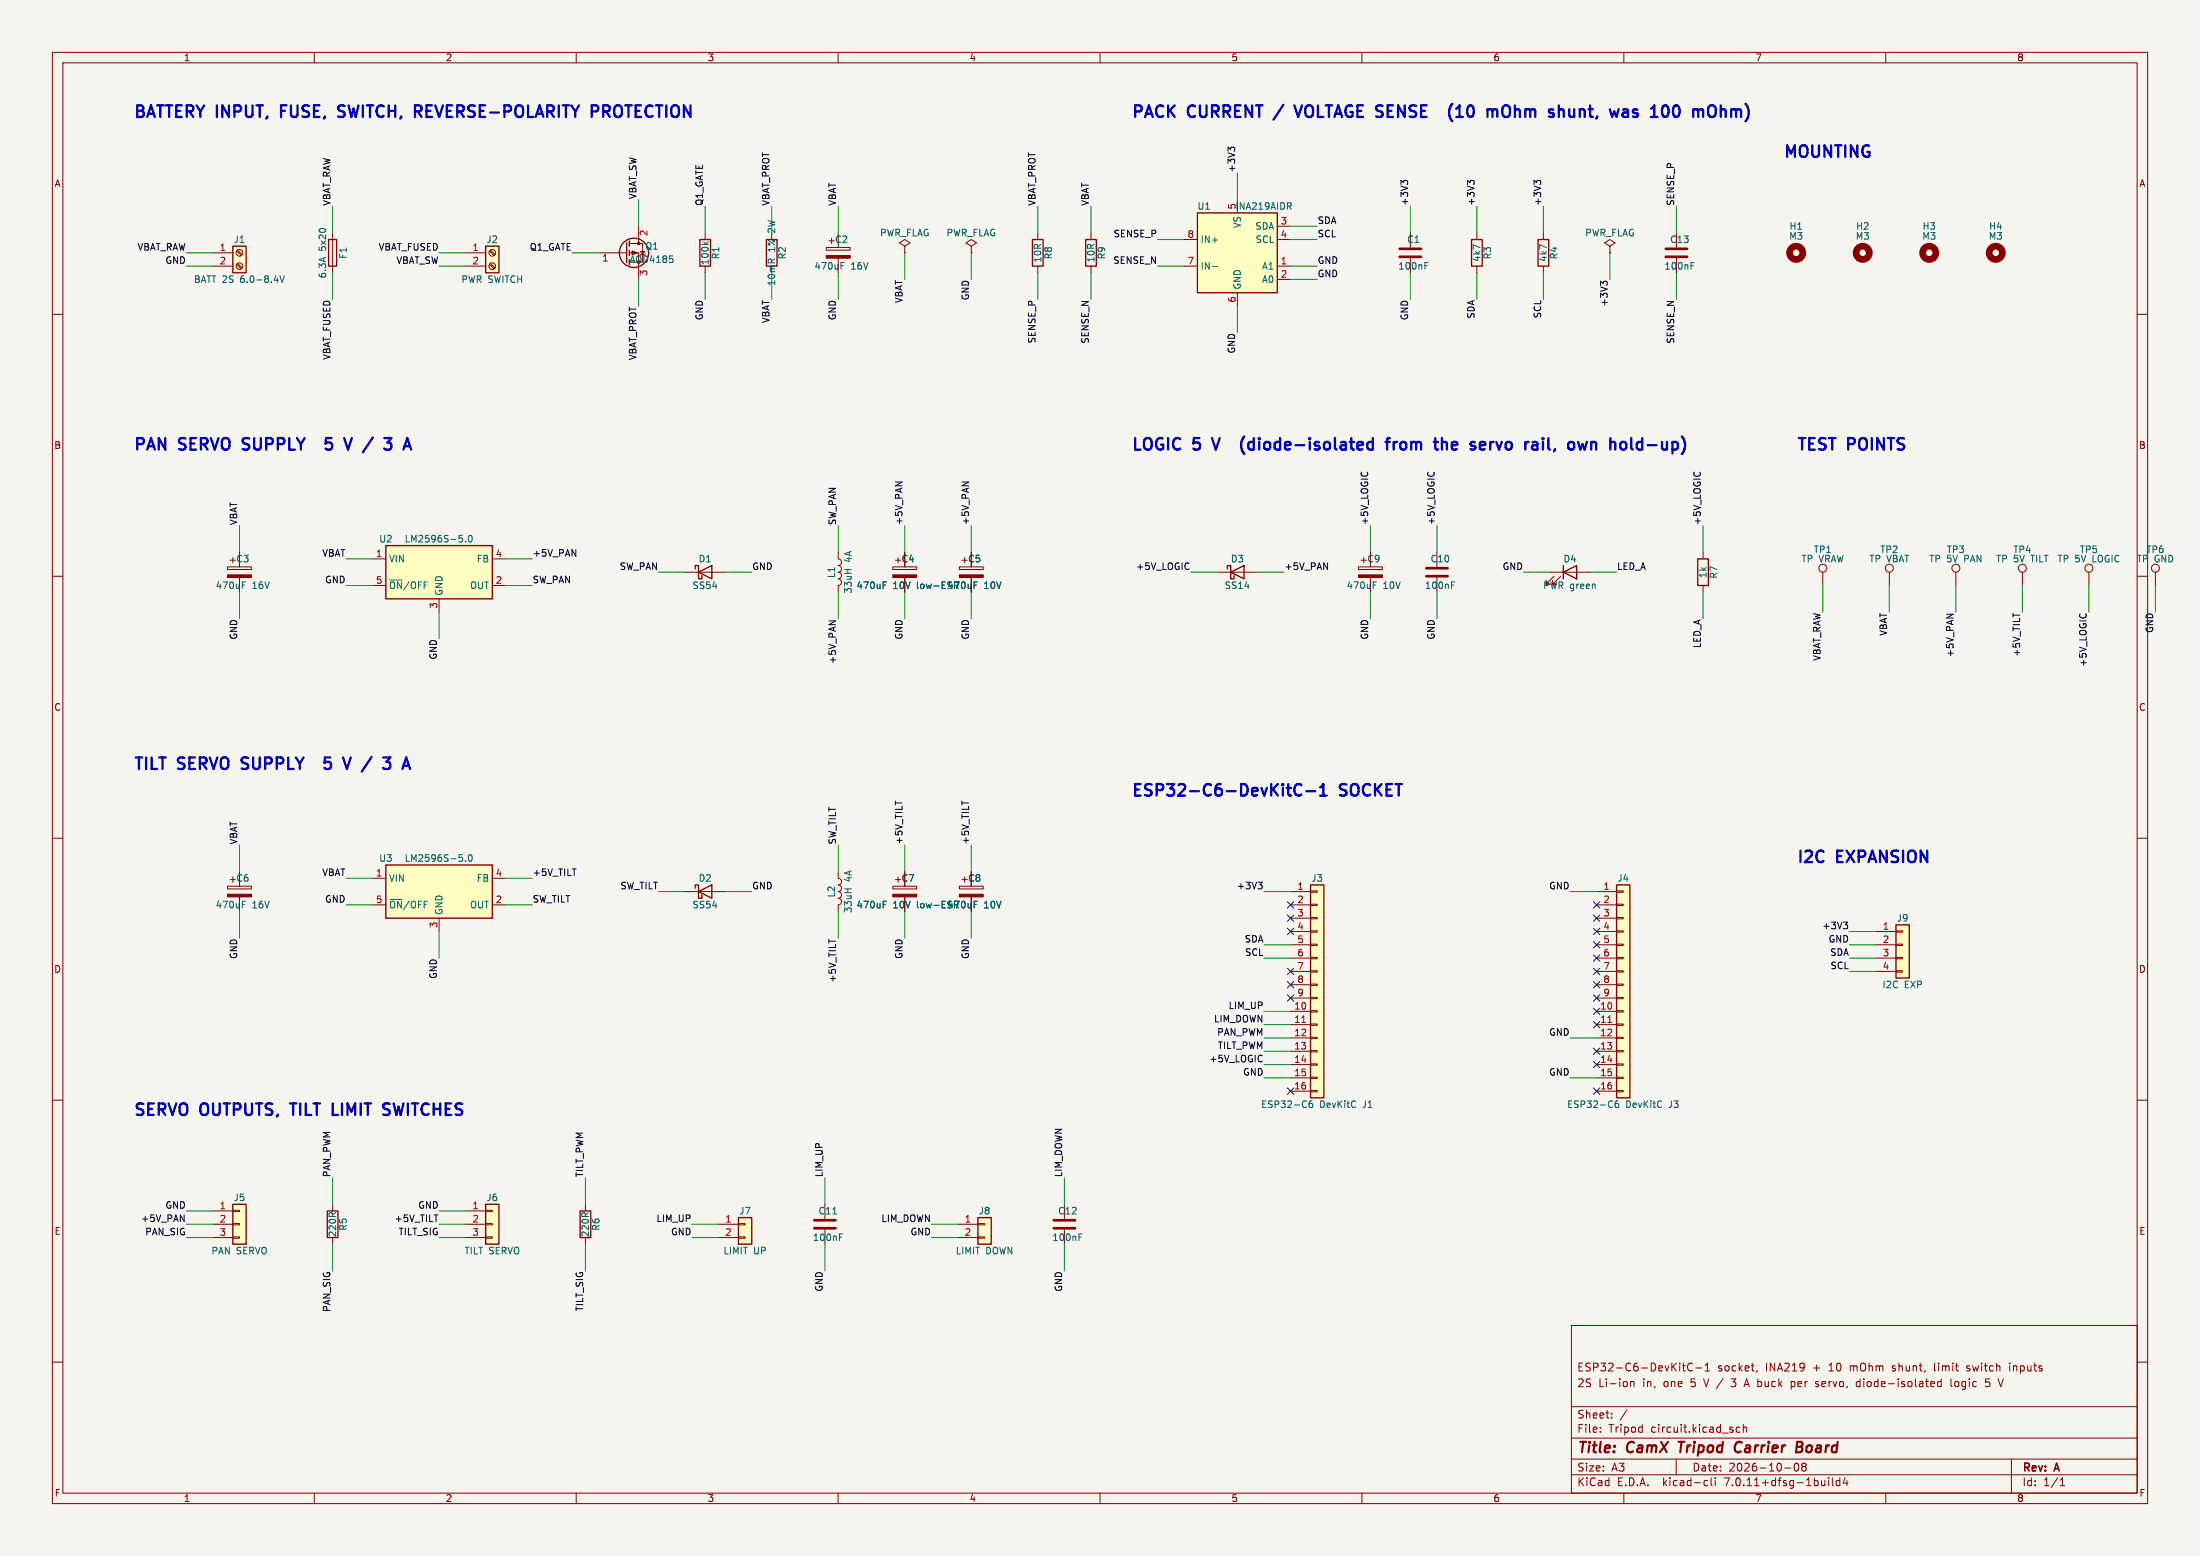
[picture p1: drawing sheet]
<svg xmlns="http://www.w3.org/2000/svg" width="420mm" height="297mm" viewBox="0 0 420 297" stroke-linecap="round" stroke-linejoin="round" font-family="sans-serif">
<path d="M0 0h420v297h-420z" fill="#f5f4ef" stroke="#f5f4ef" stroke-width=".19"/>
<g fill="none" stroke="#840000" stroke-width=".19">
<path d="M10 10h400v277h-400zM12 12h396v273h-396zM60 10v2M110 10v2M160 10v2M210 10v2M260 10v2M310 10v2M360 10v2M236.2 38.1v2.5M10 60h2M40.6 48.3h3.8"/>
<path d="M40.6 50.8h3.8M45.2 50.5l.9 .8M45.2 47.9l.9 .9M45.4 50.3l.8 .8M45.4 47.8l.8 .8M63.5 44.5v7.6M88.9 48.3h3.8M88.9 50.8h3.8M93.4 50.5l.9 .8M93.4 47.9l.9 .9M93.6 50.3l.9 .8M93.6 47.8l.9 .8"/>
<path d="M114.3 48.3h5.3M120.1 48.3h1.8v5M120.1 46.5h2.6v3.5h-2.6M121.9 43.2v3.3M122.3 48h.8l-.4 .6zM134.6 44.5v1.2M134.6 50.8v1.3M147.3 44.5v1.2M157.7 47.2h4.6v.6h-4.6zM158.2 46h1.1M158.7 45.5v1M160 44.5v2.7"/>
<path d="M160 49.3v2.8M172.7 47l1-.6-1-.7-1 .7 1 .6v1.3M172.7 48.3h.1M185.4 47l1-.6-1-.7-1 .7 1 .6v1.3M185.4 48.3h.1M198.1 44.5v1.2M198.1 50.8v1.3M208.3 44.5v1.2M208.3 50.8v1.3M226.1 50.8h2.5M226.1 45.7h2.5M236.2 55.9v2.5"/>
<path d="M243.8 50.8h2.6M243.8 53.3h2.6M243.8 43.2h2.6M243.8 45.7h2.6M269.2 44.5v2.7M269.2 49.3v2.8M281.9 44.5v1.2M281.9 50.8v1.3M294.6 44.5v1.2M294.6 50.8v1.3M307.3 47l1.1-.6-1.1-.7-1 .7 1 .6v1.3M307.3 48.3h.1"/>
<path d="M320 44.5v2.7M320 49.3v2.8M408 60h2M10 110h2M43.4 108.2h4.6v.5h-4.6zM43.9 106.9h1.1M44.4 106.4v1M45.7 105.4v2.8M45.7 110.2v2.8M71.1 106.7h2.6M71.1 111.8h2.6M83.8 114.3v2.5"/>
<path d="M94 106.7h2.5M94 111.8h2.5M130.8 109.2h7.6M160 105.4v1.3a.64 .64 0 0 1 .7 .6 .64 .64 0 0 1-.7 .7 .64 .64 0 0 1 .7 .6 .64 .64 0 0 1-.7 .6 .64 .64 0 0 1 .7 .7 .64 .64 0 0 1-.7 .6 .64 .64 0 0 1 .7 .6 .64 .64 0 0 1-.7 .7v1.2M170.4 108.2h4.6v.5h-4.6zM170.9 106.9h1.1M171.4 106.4v1M172.7 105.4v2.8M172.7 110.2v2.8M183.1 108.2h4.6v.5h-4.6zM183.6 106.9h1.1M184.1 106.4v1"/>
<path d="M185.4 105.4v2.8M185.4 110.2v2.8M232.4 109.2h7.6M259.3 108.2h4.6v.5h-4.6zM259.8 106.9h1.1M260.3 106.4v1M261.6 105.4v2.8M261.6 110.2v2.8M274.3 105.4v2.8M274.3 110.2v2.8M295.9 109.2h7.6M296.7 110l-1.6 1.5h.8h-.8v-.8"/>
<path d="M297.9 110l-1.5 1.5h.8h-.8v-.8M325.1 105.4v1.3M325.1 111.8v1.2M348 109.2v2.6M360.7 109.2v2.6M373.4 109.2v2.6M386.1 109.2v2.6M398.8 109.2v2.6M408 110h2M411.5 109.2v2.6M10 160h2M408 160h2"/>
<path d="M43.4 169.2h4.6v.5h-4.6zM43.9 167.9h1.1M44.4 167.4v1M45.7 166.4v2.8M45.7 171.2v2.8M71.1 167.6h2.6M71.1 172.7h2.6M83.8 175.3v2.5M94 167.6h2.5M94 172.7h2.5M130.8 170.2h7.6M160 166.4v1.2a.64 .64 0 0 1 .7 .7 .64 .64 0 0 1-.7 .6 .64 .64 0 0 1 .7 .6 .64 .64 0 0 1-.7 .7 .64 .64 0 0 1 .7 .6 .64 .64 0 0 1-.7 .7 .64 .64 0 0 1 .7 .6 .64 .64 0 0 1-.7 .6v1.3"/>
<path d="M170.4 169.2h4.6v.5h-4.6zM170.9 167.9h1.1M171.4 167.4v1M172.7 166.4v2.8M172.7 171.2v2.8M183.1 169.2h4.6v.5h-4.6zM183.6 167.9h1.1M184.1 167.4v1M185.4 166.4v2.8M185.4 171.2v2.8M246.4 172.7h3.8M246.4 177.8h3.8"/>
<path d="M246.4 170.2h3.8M246.4 175.3h3.8M250.2 177.7h1.3v.2h-1.3zM250.2 175.1h1.3v.3h-1.3zM250.2 172.6h1.3v.2h-1.3zM250.2 170.1h1.3v.2h-1.3zM304.8 172.7h3.8M304.8 177.8h3.8M304.8 170.2h3.8M304.8 175.3h3.8M308.6 177.7h1.3v.2h-1.3zM308.6 175.1h1.3v.3h-1.3z"/>
<path d="M308.6 172.6h1.3v.2h-1.3zM308.6 170.1h1.3v.2h-1.3zM358.1 177.8h3.8M361.9 177.7h1.3v.2h-1.3zM246.4 180.3h3.8M246.4 182.9h3.8M246.4 185.4h3.8M246.4 193h3.8M246.4 195.6h3.8M246.4 198.1h3.8M246.4 188h3.8M246.4 190.5h3.8"/>
<path d="M250.2 198h1.3v.2h-1.3zM250.2 195.5h1.3v.2h-1.3zM250.2 192.9h1.3v.3h-1.3zM250.2 190.4h1.3v.2h-1.3zM250.2 187.8h1.3v.3h-1.3zM250.2 185.3h1.3v.2h-1.3zM250.2 182.8h1.3v.2h-1.3zM250.2 180.2h1.3v.3h-1.3zM304.8 180.3h3.8M304.8 182.9h3.8M304.8 185.4h3.8M304.8 193h3.8"/>
<path d="M304.8 195.6h3.8M304.8 198.1h3.8M304.8 188h3.8M304.8 190.5h3.8M308.6 198h1.3v.2h-1.3zM308.6 195.5h1.3v.2h-1.3zM308.6 192.9h1.3v.3h-1.3zM308.6 190.4h1.3v.2h-1.3zM308.6 187.8h1.3v.3h-1.3zM308.6 185.3h1.3v.2h-1.3zM308.6 182.8h1.3v.2h-1.3zM308.6 180.2h1.3v.3h-1.3z"/>
<path d="M358.1 180.3h3.8M358.1 182.9h3.8M358.1 185.4h3.8M361.9 185.3h1.3v.2h-1.3zM361.9 182.8h1.3v.2h-1.3zM361.9 180.2h1.3v.3h-1.3zM10 210h2M246.4 200.7h3.8M246.4 203.2h3.8M246.4 205.7h3.8M246.4 208.3h3.8M250.2 208.2h1.3v.2h-1.3z"/>
<path d="M250.2 205.6h1.3v.3h-1.3zM250.2 203.1h1.3v.2h-1.3zM250.2 200.5h1.3v.3h-1.3zM304.8 200.7h3.8M304.8 203.2h3.8M304.8 205.7h3.8M304.8 208.3h3.8M308.6 208.2h1.3v.2h-1.3zM308.6 205.6h1.3v.3h-1.3zM308.6 203.1h1.3v.2h-1.3zM308.6 200.5h1.3v.3h-1.3zM408 210h2"/>
<path d="M40.6 233.7h3.8M40.6 236.2h3.8M40.6 231.1h3.8M44.4 236.1h1.3v.2h-1.3zM44.4 233.6h1.3v.2h-1.3zM44.4 231h1.3v.3h-1.3zM63.5 229.9v1.2M63.5 236.2v1.3M88.9 233.7h3.8M88.9 236.2h3.8M88.9 231.1h3.8M92.7 236.1h1.3v.2h-1.3z"/>
<path d="M92.7 233.6h1.3v.2h-1.3zM92.7 231h1.3v.3h-1.3zM111.8 229.9v1.2M111.8 236.2v1.3M137.2 233.7h3.8M137.2 236.2h3.8M141 236.1h1.2v.2h-1.2zM141 233.6h1.2v.2h-1.2zM157.5 229.9v2.8M157.5 234.7v2.8M182.9 233.7h3.8M182.9 236.2h3.8"/>
<path d="M186.7 236.1h1.3v.2h-1.3zM186.7 233.6h1.3v.2h-1.3zM203.2 229.9v2.8M203.2 234.7v2.8M10 260h2M300 253h108v32h-108zM408 260h2M300 278.5h108M300 274.5h108M300 268.5h108M305.5 273.2v.2M305.5 272.5v.1"/>
<path d="M307.7 270.5v.2M307.7 269.8v.1M310.6 269.1l-1.3 1.9M311.3 263.7v1M311.3 263.8l.2-.1 .4 .1v.9M320 278.5v3M321.2 260.7h.5M321.4 261.5l.3 .2M323.1 260.3a.6 .6 0 0 0-.8 0 .6 .6 0 0 0-.1 .7 .56 .56 0 0 0 .2 .6 .56 .56 0 0 0 .7-.1M323.7 261.1h1.2M325.5 261.7h.9M325.5 260.6l.4-.4v1.5"/>
<path d="M330.4 263.2h1M330.4 264.5l.3 .2M332.2 272.5l-.5-.1-.3 .3 .2 .6h.6M332.8 272.5l.2-.1 .4 .1v.9M332.8 271.9v1.5M333.1 264.3h.7M333.4 263.2l-.5 1.5M335.4 261.6l-.1 .3M341.9 263.8h.6M341.9 263.7v1.5M341.9 264.6h.6M342.7 279.4l.2-.1a.8 .8 0 0 1 .5 .7 .8 .8 0 0 1-.5 .8 1 1 0 0 1-.2-1.4z"/>
<path d="M344.2 279.9l-.3-.3 .3-.3h.3l.3 .3-.3 .3M344.2 279.9l-.3 .3v.3l.3 .3h.3l.3-.3-.1-.4-.2-.2M344.2 279.9h.3M346.8 264.2l.4 .1v.2l-.2 .2h-.3M346.8 263.7l.4 .1M355.1 263.8l-.4-.1-.3 .3 .1 .6h.6M355.1 263.2v1.5M369.3 260.2l.1 1.4M370.6 263.8l-.4-.1-.3 .3 .1 .6h.6M370.6 263.2v1.5M372.4 263.2v1.3l.3 .2M373.4 263.7l-.2 .3v.4l.2 .3"/>
<path d="M375.4 261.6l.5 .1M375.7 260.7l-.3 .2 .3 .3M379.8 263.2h-.7l-.1 .7 .2-.1h.5l.2 .2-.1 .5-.2 .2-.6-.2M383.7 260.2v.1M383.7 260.7v1M384 278.5v6.5M60 285v2M110 285v2M160 285v2M210 285v2M260 285v2M300 281.5h108"/>
<path d="M310 285v2M325.6 282.6l.4 .1M326 283.5l-.4 .1M326.7 282.1v1.3l.2 .2M327.4 282.1v.1M327.4 282.6v1M340.7 280.2h1.2M349.1 282.1v.1M349.1 282.6v1M349.8 282.1v1.3l.2 .2M351.2 282.7l-.4-.1-.3 .3 .2 .6h.5M351.2 282.1v1.5"/>
<path d="M352.2 282l-.3 1.1h.9M352.6 282.6v1M360 285v2M393.3 283.6h.9M393.3 282.5l.4-.4v1.5"/>
<circle cx="45.7" cy="50.8" r=".63"/>
<circle cx="45.7" cy="48.3" r=".63"/>
<circle cx="94" cy="50.8" r=".63"/>
<circle cx="94" cy="48.3" r=".63"/>
<circle cx="348" cy="108.5" r=".76"/>
<circle cx="360.7" cy="108.5" r=".76"/>
<circle cx="373.4" cy="108.5" r=".76"/>
<circle cx="386.1" cy="108.5" r=".76"/>
<circle cx="398.8" cy="108.5" r=".76"/>
<circle cx="411.5" cy="108.5" r=".76"/>
</g>
<path d="M320.4 275.2h1.2M321 275.2l-.2 2M331.2 276.7a.63 .63 0 0 0 1 .4M332.2 275.2a.88 .88 0 0 0-1 .9M343 276.2h.7M343.1 275.2l.9 .1a.51 .51 0 0 1 .1 .5 .51 .51 0 0 1-.4 .4M343.7 276.2l.2 .1a.58 .58 0 0 1-.3 .9h-.7" fill="none" stroke="#840000" stroke-width=".4"/>
<g fill="#ffffc2" stroke="#ffffc2" stroke-width=".19">
<path d="M73.7 104.1h20.3v10.2h-20.3z"/>
<path d="M73.7 165.1h20.3v10.2h-20.3z"/>
<path d="M361.9 176.5h2.6v10.2h-2.6z"/>
<path d="M308.6 168.9h2.5v40.7h-2.5z"/>
<path d="M250.2 168.9h2.5v40.7h-2.5z"/>
<path d="M92.7 47h2.5v5.1h-2.5z"/>
<path d="M44.4 47h2.6v5.1h-2.6z"/>
<path d="M141 232.4h2.5v5.1h-2.5z"/>
<path d="M44.4 229.9h2.6v7.6h-2.6z"/>
<path d="M92.7 229.9h2.5v7.6h-2.5z"/>
<path d="M186.7 232.4h2.5v5.1h-2.5z"/>
<path d="M228.6 40.6h15.2v15.3h-15.2z"/>
</g>
<g fill="none" stroke="#840000" stroke-width=".25">
<path d="M44.4 47h2.6v5.1h-2.6zM62.7 45.7h1.6v5.1h-1.6zM92.7 47h2.5v5.1h-2.5zM119.6 46.4v3.8M120.1 46v1M120.1 47.8v1M133.6 45.7h2v5.1h-2zM146.3 45.7h2v5.1h-2zM197.1 45.7h2v5.1h-2zM207.3 45.7h2v5.1h-2zM228.6 40.6h15.2v15.3h-15.2zM280.9 45.7h2.1v5.1h-2.1z"/>
<path d="M293.6 45.7h2.1v5.1h-2.1zM73.7 104.1h20.3v10.2h-20.3zM132.7 108.6v-.6h.6v2.5h.7v-.6M133.3 109.2l2.6-1.2v2.5zM234.3 108.6v-.6h.6v2.5h.7v-.6M234.9 109.2l2.6-1.2v2.5zM298.4 109.2l2.6-1.2v2.5zM298.4 108v2.5M324.1 106.7h2v5.1h-2zM73.7 165.1h20.3v10.2h-20.3zM132.7 169.5v-.6h.6v2.6h.7v-.7M133.3 170.2l2.6-1.3v2.6z"/>
<path d="M250.2 168.9h2.5v40.7h-2.5zM308.6 168.9h2.5v40.7h-2.5zM361.9 176.5h2.6v10.2h-2.6zM44.4 229.9h2.6v7.6h-2.6zM62.5 231.1h2v5.1h-2zM92.7 229.9h2.5v7.6h-2.5zM110.7 231.1h2.1v5.1h-2.1zM141 232.4h2.5v5.1h-2.5zM186.7 232.4h2.5v5.1h-2.5z"/>
<circle cx="121" cy="48.3" r="2.79"/>
</g>
<g fill="none" stroke="#006464" stroke-width=".19">
<path d="M246.1 39.3l.4 .6M246.4 38.7l.1 .2-.1 .4M53.4 52.6l.5 1.3 .4-1.3M127.8 48.8h.6M128.4 49.4l.1 .2-.1 .4M134.4 46.2l.4 .5M135.2 46.2l-.5 .3M160.6 50.7h.4M160.6 50.1h.6M231.4 50.9h1M272 50.7h.4M272 50.1h.6"/>
<path d="M322.8 50.7h.4M322.8 50.1h.6M46.3 111.7h.4M46.3 111.1h.6M88.9 103.3v.1M89.5 102.3l.2-.1a.68 .68 0 0 1 .5 .6 .68 .68 0 0 1-.5 .6l-.3-.4zM168.6 111.7h.4M168.6 111.1h.6M186 111.7h.4M186 111.1h.6M262.2 111.7h.4M262.2 111.1h.6"/>
<path d="M277.1 111.7h.4M277.1 111.1h.6M46.3 172.6h.4M46.3 172h.6M88.9 164.3v.1M89.6 163.2l.1-.1a.68 .68 0 0 1 .5 .7 .68 .68 0 0 1-.5 .6 .84 .84 0 0 1-.1-1.2zM168.6 172.6h.4M168.6 172h.6M186 172.6h.4M186 172h.6M250.5 210.1l-.4 .1a.85 .85 0 0 0 0 1.2l.5-.1v-.4l-.2-.3-.4 .1-.1 .2M308.9 210.1l-.4 .1-.1 .2-.1 .8 .2 .2 .5-.1v-.4l-.1-.2-.4-.1-.2 .3"/>
<path d="M159 231.7h.7M160.3 236.1h.4M160.3 235.5h.6M206 236.1h.4M206 235.5h.6"/>
</g>
<g fill="#840000" stroke="#840000" stroke-width=".19">
<path d="M157.7 48.8h4.6v.5h-4.6z"/>
<path d="M43.4 109.7h4.6v.5h-4.6z"/>
<path d="M43.4 170.7h4.6v.5h-4.6z"/>
<path d="M183.1 109.7h4.6v.5h-4.6z"/>
<path d="M170.4 109.7h4.6v.5h-4.6z"/>
<path d="M120.6 47.9l1.1 .4-1.1 .3z"/>
<path d="M170.4 170.7h4.6v.5h-4.6z"/>
<path d="M259.3 109.7h4.6v.5h-4.6z"/>
<path d="M183.1 170.7h4.6v.5h-4.6z"/>
<circle cx="121.9" cy="46.5" r=".25"/>
</g>
<path d="M267.2 49h4.1M267.2 47.5h4.1M318 49h4.1M318 47.5h4.1M272.3 110h4.1M272.3 108.5h4.1M155.4 234.4h4.1M155.4 232.9h4.1M201.2 234.4h4M201.2 232.9h4" fill="none" stroke="#840000" stroke-width=".51"/>
<path d="M248.5 195.2h.8M306.9 195.2h.8" fill="none" stroke="#a90000" stroke-width=".19"/>
<g fill="none" stroke="#840000" stroke-width="1.3">
<circle cx="342.9" cy="48.3" r="1.27"/>
<circle cx="355.6" cy="48.3" r="1.27"/>
<circle cx="368.3" cy="48.3" r="1.27"/>
<circle cx="381" cy="48.3" r="1.27"/>
</g>
<g fill="none" stroke="#0f0f0f" stroke-width=".19">
<path d="M234.9 28.5l-.5-.4v.8M234.9 28.3l.3-.2h.3l.2 .2M267.9 34.9l-.4-.5v.8M267.9 34.7l.3-.3h.3l.2 .3M280.6 34.7l.3-.3h.3l.2 .3M280.6 34.9l-.4-.5v.8M293.3 34.7l.3-.3h.3l.2 .3M293.3 34.9l-.4-.5v.8M306 54.1l-.4-.4v.8M306 53.9l.3-.2h.3l.2 .2M170.9 92h1.3l-1.3 .7M183.6 92h1.3l-1.3 .7"/>
<path d="M109.2 104.9l.7 1.3v-1.3M158.2 118.5h1.3l-1.3 .7M252.7 107.4l.7 1.3v-1.3M371.6 117.2h1.3l-1.3 .8M240.2 168.4h.8l-.5 .5M240.7 168.9l.3 .2v.3l-.3 .3M351.9 176h.8l-.4 .5M352.5 176.5l.2 .2v.3l-.2 .3M34.4 231.9l.8 1.3v-1.3"/>
</g>
<g fill="none" stroke="#0000c2" stroke-width=".44">
<path d="M277.3 19.8l-.6 .9M53.7 21.2h.7M54.7 20.1h-1v2.2M64.6 22.2l.3 .1 .7-.1M65.8 20.2l-.8-.1a.54 .54 0 0 0-.5 .5 .54 .54 0 0 0 .5 .6l.6 .2M79.7 21.3l.8 1M80.3 20.2a.6 .6 0 0 1 0 1M114.1 20.3l.1 .2-.1 .6M115.2 21.3h.8M115.7 21.3l.7 1M116 20.1h-.8v2.2M245 20l-1.9 2.8"/>
<path d="M247.1 20.1l.7 2.2 .8-2.2M276.7 22.2l.6 1M278 22.3h1.3M278 20.7l.6-.6v2.2M280.2 20.5l-.1 .5 .1 .9M286.9 20.4a.74 .74 0 0 1 .8-.3 .74 .74 0 0 1 .6 .8v.7a.73 .73 0 0 1-.8 .7 .73 .73 0 0 1-.7-.7zM300.5 22.1l-.3 .2h-.3M300.5 20.9v1.4M312 21.6l.6 .1 .1 .3-.3 .3h-.5M312 20.9l.6 .1M329.3 21l.1 1.3M330.5 20.9v1.4"/>
<path d="M331.3 21a.6 .6 0 0 0-.8 .1M46.3 85.7l.3 .1M46.4 83.8l-.1 .2 .1 .5M63.3 83.6h-1l-.2 1.1 .4-.2 .7 .1 .2 .3-.1 .7-.3 .2h-.5l-.4-.2M77 85.8l.8-2.2 .7 2.2M77.2 85.2h1.1M231.4 83.6l.7 2.2M237.6 83.3a2.52 2.52 0 0 0 0 3.4M238.7 84.4l-.4 .4v.6l.4 .4M264.5 84.4h.8M265.3 83.6l-.4 .1-.1 .2v1.9M266.1 84.4v1.4"/>
<path d="M266.7 84.4a.56 .56 0 0 0-.6 .4M267.4 84.6l-.1 .2 .1 .8M275.9 84.4l.3 .3v1.1M277.5 84.4l-.3 .3v.8l.3 .3M278.2 84.9l-1 .2M284.5 84.4v1.4M285.1 84.4a.56 .56 0 0 0-.6 .4M295.6 83.6v1.9l.3 .3M303.8 84.6a.55 .55 0 0 1 .9 .1v1.1M303.8 84.4v1.4M46.1 146.7l.3 .1M46.2 144.8l-.1 .2 .1 .4"/>
<path d="M63.1 144.6h-1.1l-.1 1 .4-.2 .7 .1 .2 .3-.1 .8-.3 .2h-.5l-.4-.2M76.8 146.8l.7-2.2 .8 2.2M77 146.1h1.1M248.5 149.9a.88 .88 0 0 0-1.1 0 .88 .88 0 0 0-.3 1 .82 .82 0 0 0 .4 .9 .82 .82 0 0 0 1-.2M249.4 151h1.7M252 151.9h1.3M252 150.3l.6-.6v2.2M55.3 210.6h1.3M63.5 212.8h1.1M74.1 210.6l.3 .1M74.3 212l.1 .2-.1 .4"/>
</g>
<g fill="none" stroke="#009600" stroke-width=".19">
<path d="M63.5 39.4v5.1M121.9 38.1v5.1M134.6 39.4v5.1M147.3 39.4v5.1M160 39.4v5.1M198.1 39.4v5.1M208.3 39.4v5.1M236.2 33v5.1M269.2 39.4v5.1M281.9 39.4v5.1M294.6 39.4v5.1M320 39.4v5.1"/>
<path d="M35.6 50.8h5M35.6 48.3h5M63.5 52.1v5.1M83.8 50.8h5.1M83.8 48.3h5.1M109.2 48.3h5.1M121.9 53.3v5.1M134.6 52.1v5.1M147.3 52.1v5.1M160 52.1v5.1M172.7 48.3v5M185.4 48.3v5"/>
<path d="M198.1 52.1v5.1M208.3 52.1v5.1M221 45.7h5.1M221 50.8h5.1M236.2 58.4v5.1M246.4 45.7h5.1M246.4 50.8h5.1M246.4 53.3h5.1M246.4 43.2h5.1M269.2 52.1v5.1M281.9 52.1v5.1M294.6 52.1v5.1"/>
<path d="M307.3 48.3v5M320 52.1v5.1M45.7 100.3v5.1M45.7 113v5.1M66 106.7h5.1M66 111.8h5.1M83.8 116.8v5.1M96.5 106.7h5.1M96.5 111.8h5.1M125.7 109.2h5.1M138.4 109.2h5.1M160 100.3v5.1"/>
<path d="M160 113v5.1M172.7 100.3v5.1M172.7 113v5.1M185.4 100.3v5.1M185.4 113v5.1M227.3 109.2h5.1M240 109.2h5.1M261.6 100.3v5.1M261.6 113v5.1M274.3 100.3v5.1M274.3 113v5.1M290.8 109.2h5.1"/>
<path d="M303.5 109.2h5.1M325.1 100.3v5.1M325.1 113v5.1M348 111.8v5M360.7 111.8v5M373.4 111.8v5M386.1 111.8v5M398.8 111.8v5M411.5 111.8v5M45.7 161.3v5.1M45.7 174v5.1M66 167.6h5.1"/>
<path d="M66 172.7h5.1M83.8 177.8v5.1M96.5 167.6h5.1M96.5 172.7h5.1M125.7 170.2h5.1M138.4 170.2h5.1M160 161.3v5.1M160 174v5.1M172.7 161.3v5.1M172.7 174v5.1M185.4 161.3v5.1M185.4 174v5.1"/>
<path d="M241.3 170.2h5.1M299.7 170.2h5.1M353.1 177.8h5M241.3 182.9h5.1M241.3 180.3h5.1M241.3 193h5.1M241.3 198.1h5.1M241.3 195.6h5.1M299.7 198.1h5.1M353.1 182.9h5M353.1 180.3h5M353.1 185.4h5"/>
<path d="M241.3 205.7h5.1M241.3 203.2h5.1M241.3 200.7h5.1M299.7 205.7h5.1M35.6 233.7h5M35.6 236.2h5M35.6 231.1h5M63.5 224.8v5.1M63.5 237.5v5.1M83.8 233.7h5.1M83.8 236.2h5.1M83.8 231.1h5.1"/>
<path d="M111.8 224.8v5.1M111.8 237.5v5.1M132.1 233.7h5.1M132.1 236.2h5.1M157.5 224.8v5.1M157.5 237.5v5.1M177.8 233.7h5.1M177.8 236.2h5.1M203.2 224.8v5.1M203.2 237.5v5.1"/>
</g>
<g fill="none" stroke="#000084" stroke-width=".19">
<path d="M245.8 177.2l1.2 1.2M245.8 174.7l1.2 1.2M245.8 172.1l1.2 1.2M247 177.2l-1.2 1.2M247 174.7l-1.2 1.2M247 172.1l-1.2 1.2M304.2 172.1l1.2 1.2M304.2 177.2l1.2 1.2M304.2 174.7l1.2 1.2M304.2 179.7l1.2 1.2M305.4 172.1l-1.2 1.2M305.4 177.2l-1.2 1.2"/>
<path d="M305.4 174.7l-1.2 1.2M305.4 179.7l-1.2 1.2M245.8 189.9l1.2 1.2M245.8 187.4l1.2 1.2M245.8 184.8l1.2 1.2M247 189.9l-1.2 1.2M247 187.4l-1.2 1.2M247 184.8l-1.2 1.2M304.2 192.4l1.2 1.2M304.2 187.4l1.2 1.2M304.2 184.8l1.2 1.2M304.2 182.3l1.2 1.2"/>
<path d="M304.2 195l1.2 1.2M304.2 189.9l1.2 1.2M305.4 192.4l-1.2 1.2M305.4 187.4l-1.2 1.2M305.4 184.8l-1.2 1.2M305.4 182.3l-1.2 1.2M305.4 195l-1.2 1.2M305.4 189.9l-1.2 1.2M245.8 207.7l1.2 1.2M247 207.7l-1.2 1.2M304.2 207.7l1.2 1.2M304.2 202.6l1.2 1.2"/>
<path d="M304.2 200.1l1.2 1.2M305.4 207.7l-1.2 1.2M305.4 202.6l-1.2 1.2M305.4 200.1l-1.2 1.2"/>
</g>
<g font-size="3.1" fill="#0000c2">
<text x="25.4" y="22.6">BATTERY INPUT,</text>
<text x="54.6" y="22.6">FUSE,</text>
<text x="66.5" y="22.6">SWITCH,</text>
<text x="81.9" y="22.6">REVERSE-POLARITY</text>
<text x="116.5" y="22.6">PROTECTION</text>
<text x="215.9" y="22.6">PACK</text>
<text x="226.9" y="22.6">CURRENT</text>
<text x="249.2" y="22.6">VOLTAGE SENSE</text>
<text x="281.1" y="22.6">(10</text>
<text x="289.3" y="22.6">mOhm</text>
<text x="302" y="22.6">shunt,</text>
<text x="314.7" y="22.6">was</text>
<text x="323.3" y="22.6">100</text>
<text x="332.1" y="22.6">mOhm)</text>
<text x="340.4" y="30.2">MOUNTING</text>
<text x="25.4" y="86.1">PAN</text>
<text x="34.3" y="86.1">SERVO</text>
<text x="47.4" y="86.1">SUPPLY</text>
<text x="65" y="86.1">5</text>
<text x="69.6" y="86.1">V</text>
<text x="74.1" y="86.1">/</text>
<text x="215.9" y="86.1">LOGIC</text>
<text x="228" y="86.1">5</text>
<text x="232.6" y="86.1">V</text>
<text x="239.6" y="86.1">(diode-isolated</text>
<text x="268.4" y="86.1">from</text>
<text x="278.5" y="86.1">the</text>
<text x="286.2" y="86.1">servo</text>
<text x="297.4" y="86.1">rail,</text>
<text x="306.6" y="86.1">own</text>
<text x="315.4" y="86.1">hold-up)</text>
<text x="342.9" y="86.1">TEST</text>
<text x="352.9" y="86.1">POINTS</text>
<text x="25.4" y="147.1">TILT</text>
<text x="34.1" y="147.1">SERVO</text>
<text x="47.2" y="147.1">SUPPLY</text>
<text x="64.7" y="147.1">5</text>
<text x="69.4" y="147.1">V</text>
<text x="73.8" y="147.1">/</text>
<text x="215.9" y="152.2">ESP32-C6-DevKitC-1</text>
<text x="256" y="152.2">SOCKET</text>
<text x="342.9" y="164.9">I2C</text>
<text x="350.8" y="164.9">EXPANSION</text>
<text x="25.4" y="213.1">SERVO</text>
<text x="38.4" y="213.1">OUTPUTS,</text>
<text x="56.6" y="213.1">TILT</text>
<text x="65.3" y="213.1">LIMIT</text>
<text x="76" y="213.1">SWITCHES</text>
</g>
<g font-size="2.8" fill="#840000">
<text x="301" y="277.9">Title:</text>
<text x="310.6" y="277.9">CamX</text>
<text x="321.4" y="277.9">Tripod</text>
<text x="332.8" y="277.9">Carrier</text>
<text x="345.3" y="277.9">Board</text>
</g>
<g font-size="2.1" fill="#840000">
<text x="301" y="262">ESP32-C6-DevKitC-1</text>
<text x="327.9" y="262">socket,</text>
<text x="337.1" y="262">INA219</text>
<text x="346.2" y="262">+</text>
<text x="349.4" y="262">10</text>
<text x="353.6" y="262">mOhm</text>
<text x="361.8" y="262">shunt,</text>
<text x="369.9" y="262">limit</text>
<text x="376.3" y="262">switch</text>
<text x="384.6" y="262">inputs</text>
<text x="301" y="265">2S</text>
<text x="305.1" y="265">Li-ion</text>
<text x="313.7" y="265">in,</text>
<text x="317.7" y="265">one</text>
<text x="323" y="265">5</text>
<text x="325.8" y="265">V /</text>
<text x="331.2" y="265">3</text>
<text x="334" y="265">A buck</text>
<text x="343.1" y="265">per</text>
<text x="347.9" y="265">servo,</text>
<text x="355.9" y="265">diode-isolated</text>
<text x="374" y="265">logic</text>
<text x="380.8" y="265">5</text>
<text x="301" y="273.7">File:</text>
<text x="301" y="271">Sheet:</text>
<text x="307.1" y="273.7">Tripod</text>
<text x="315.2" y="273.7">circuit.kicad_sch</text>
<text x="301" y="281.1">Size:</text>
<text x="307.6" y="281.1">A3</text>
<text x="323" y="281.1">Date:</text>
<text x="330" y="281.1">2026-10-08</text>
<text x="386" y="281.3">Rev:</text>
<text x="392.4" y="281.3">A</text>
<text x="301" y="283.9">KiCad</text>
<text x="308.7" y="283.9">E.D.A.</text>
<text x="317.6" y="283.9">kicad-cli</text>
<text x="329.5" y="283.9">7.0.11+dfsg-1build4</text>
<text x="386" y="283.9">Id:</text>
<text x="390.1" y="283.9">1/1</text>
</g>
<g font-size="1.8" fill="#840000">
<text x="35" y="11.9">1</text>
<text x="85" y="11.9">2</text>
<text x="135" y="11.9">3</text>
<text x="185" y="11.9">4</text>
<text x="235" y="11.9">5</text>
<text x="285" y="11.9">6</text>
<text x="335" y="11.9">7</text>
<text x="385" y="11.9">8</text>
<text x="10.3" y="35.9">A</text>
<text x="408.3" y="35.9">A</text>
<text x="10.3" y="85.9">B</text>
<text x="408.2" y="85.9">B</text>
<text x="10.3" y="135.9">C</text>
<text x="408.2" y="135.9">C</text>
<text x="10.3" y="185.9">D</text>
<text x="408.2" y="185.9">D</text>
<text x="10.3" y="235.9">E</text>
<text x="408.3" y="235.9">E</text>
<text x="10.3" y="285.9">F</text>
<text x="35" y="286.9">1</text>
<text x="85" y="286.9">2</text>
<text x="135" y="286.9">3</text>
<text x="185" y="286.9">4</text>
<text x="235" y="286.9">5</text>
<text x="285" y="286.9">6</text>
<text x="335" y="286.9">7</text>
<text x="385" y="286.9">8</text>
<text x="408.3" y="285.9">F</text>
</g>
<g font-size="1.8" fill="#0f0f0f">
<text x="235.9" y="33" transform="rotate(-90 235.9 33)">+3V3</text>
<text x="63.2" y="39.4" transform="rotate(-90 63.2 39.4)">VBAT_RAW</text>
<text x="121.6" y="38.1" transform="rotate(-90 121.6 38.1)">VBAT_SW</text>
<text x="134.3" y="39.4" transform="rotate(-90 134.3 39.4)">Q1_GATE</text>
<text x="147" y="39.4" transform="rotate(-90 147 39.4)">VBAT_PROT</text>
<text x="159.7" y="39.4" transform="rotate(-90 159.7 39.4)">VBAT</text>
<text x="197.8" y="39.4" transform="rotate(-90 197.8 39.4)">VBAT_PROT</text>
<text x="207.9" y="39.4" transform="rotate(-90 207.9 39.4)">VBAT</text>
<text x="268.9" y="39.4" transform="rotate(-90 268.9 39.4)">+3V3</text>
<text x="281.6" y="39.4" transform="rotate(-90 281.6 39.4)">+3V3</text>
<text x="294.3" y="39.4" transform="rotate(-90 294.3 39.4)">+3V3</text>
<text x="319.7" y="39.4" transform="rotate(-90 319.7 39.4)">SENSE_P</text>
<text x="26.2" y="47.9">VBAT_RAW</text>
<text x="72.2" y="47.9">VBAT_FUSED</text>
<text x="101" y="47.9">Q1_GATE</text>
<text x="212.5" y="45.4">SENSE_P</text>
<text x="251.5" y="45.4">SCL</text>
<text x="251.5" y="42.8">SDA</text>
<text x="31.5" y="50.5">GND</text>
<text x="75.6" y="50.5">VBAT_SW</text>
<text x="212.4" y="50.5">SENSE_N</text>
<text x="251.5" y="50.5">GND</text>
<text x="251.5" y="53">GND</text>
<text x="172.4" y="58" transform="rotate(-90 172.4 58)">VBAT</text>
<text x="185.1" y="57.4" transform="rotate(-90 185.1 57.4)">GND</text>
<text x="307" y="58.6" transform="rotate(-90 307 58.6)">+3V3</text>
<text x="134.3" y="61.2" transform="rotate(-90 134.3 61.2)">GND</text>
<text x="147" y="61.8" transform="rotate(-90 147 61.8)">VBAT</text>
<text x="159.7" y="61.2" transform="rotate(-90 159.7 61.2)">GND</text>
<text x="197.8" y="65.6" transform="rotate(-90 197.8 65.6)">SENSE_P</text>
<text x="207.9" y="65.7" transform="rotate(-90 207.9 65.7)">SENSE_N</text>
<text x="268.9" y="61.2" transform="rotate(-90 268.9 61.2)">GND</text>
<text x="281.6" y="60.9" transform="rotate(-90 281.6 60.9)">SDA</text>
<text x="294.3" y="60.9" transform="rotate(-90 294.3 60.9)">SCL</text>
<text x="319.7" y="65.7" transform="rotate(-90 319.7 65.7)">SENSE_N</text>
<text x="63.2" y="68.8" transform="rotate(-90 63.2 68.8)">VBAT_FUSED</text>
<text x="121.6" y="68.8" transform="rotate(-90 121.6 68.8)">VBAT_PROT</text>
<text x="235.9" y="67.6" transform="rotate(-90 235.9 67.6)">GND</text>
<text x="45.4" y="100.3" transform="rotate(-90 45.4 100.3)">VBAT</text>
<text x="159.7" y="100.3" transform="rotate(-90 159.7 100.3)">SW_PAN</text>
<text x="172.4" y="100.3" transform="rotate(-90 172.4 100.3)">+5V_PAN</text>
<text x="185.1" y="100.3" transform="rotate(-90 185.1 100.3)">+5V_PAN</text>
<text x="261.3" y="100.3" transform="rotate(-90 261.3 100.3)">+5V_LOGIC</text>
<text x="274" y="100.3" transform="rotate(-90 274 100.3)">+5V_LOGIC</text>
<text x="324.8" y="100.3" transform="rotate(-90 324.8 100.3)">+5V_LOGIC</text>
<text x="61.4" y="106.3">VBAT</text>
<text x="101.6" y="106.3">+5V_PAN</text>
<text x="62" y="111.4">GND</text>
<text x="101.6" y="111.4">SW_PAN</text>
<text x="118.2" y="108.9">SW_PAN</text>
<text x="143.5" y="108.9">GND</text>
<text x="216.8" y="108.9">+5V_LOGIC</text>
<text x="245.1" y="108.9">+5V_PAN</text>
<text x="286.8" y="108.9">GND</text>
<text x="308.6" y="108.9">LED_A</text>
<text x="45.4" y="122.2" transform="rotate(-90 45.4 122.2)">GND</text>
<text x="83.5" y="126" transform="rotate(-90 83.5 126)">GND</text>
<text x="172.4" y="122.2" transform="rotate(-90 172.4 122.2)">GND</text>
<text x="185.1" y="122.2" transform="rotate(-90 185.1 122.2)">GND</text>
<text x="261.3" y="122.2" transform="rotate(-90 261.3 122.2)">GND</text>
<text x="274" y="122.2" transform="rotate(-90 274 122.2)">GND</text>
<text x="324.8" y="123.8" transform="rotate(-90 324.8 123.8)">LED_A</text>
<text x="360.3" y="121.5" transform="rotate(-90 360.3 121.5)">VBAT</text>
<text x="373" y="125.6" transform="rotate(-90 373 125.6)">+5V_PAN</text>
<text x="385.7" y="125.4" transform="rotate(-90 385.7 125.4)">+5V_TILT</text>
<text x="411.1" y="120.9" transform="rotate(-90 411.1 120.9)">GND</text>
<text x="159.7" y="126.8" transform="rotate(-90 159.7 126.8)">+5V_PAN</text>
<text x="347.6" y="126.2" transform="rotate(-90 347.6 126.2)">VBAT_RAW</text>
<text x="398.4" y="127.4" transform="rotate(-90 398.4 127.4)">+5V_LOGIC</text>
<text x="45.4" y="161.3" transform="rotate(-90 45.4 161.3)">VBAT</text>
<text x="159.7" y="161.3" transform="rotate(-90 159.7 161.3)">SW_TILT</text>
<text x="172.4" y="161.3" transform="rotate(-90 172.4 161.3)">+5V_TILT</text>
<text x="185.1" y="161.3" transform="rotate(-90 185.1 161.3)">+5V_TILT</text>
<text x="61.4" y="167.3">VBAT</text>
<text x="101.6" y="167.3">+5V_TILT</text>
<text x="62" y="172.4">GND</text>
<text x="101.6" y="172.4">SW_TILT</text>
<text x="118.3" y="169.8">SW_TILT</text>
<text x="143.5" y="169.8">GND</text>
<text x="236" y="169.8">+3V3</text>
<text x="295.6" y="169.8">GND</text>
<text x="237.5" y="180">SDA</text>
<text x="347.8" y="177.5">+3V3</text>
<text x="349" y="180">GND</text>
<text x="45.4" y="183.1" transform="rotate(-90 45.4 183.1)">GND</text>
<text x="172.4" y="183.1" transform="rotate(-90 172.4 183.1)">GND</text>
<text x="185.1" y="183.1" transform="rotate(-90 185.1 183.1)">GND</text>
<text x="237.6" y="182.5">SCL</text>
<text x="349.3" y="182.5">SDA</text>
<text x="349.3" y="185.1">SCL</text>
<text x="83.5" y="187" transform="rotate(-90 83.5 187)">GND</text>
<text x="159.7" y="187.7" transform="rotate(-90 159.7 187.7)">+5V_TILT</text>
<text x="231.7" y="195.2">LIM_DOWN</text>
<text x="232.3" y="197.8">PAN_PWM</text>
<text x="234.4" y="192.7">LIM_UP</text>
<text x="295.6" y="197.8">GND</text>
<text x="230.8" y="202.9">+5V_LOGIC</text>
<text x="232.4" y="200.3">TILT_PWM</text>
<text x="237.2" y="205.4">GND</text>
<text x="295.6" y="205.4">GND</text>
<text x="63.2" y="224.8" transform="rotate(-90 63.2 224.8)">PAN_PWM</text>
<text x="111.4" y="224.8" transform="rotate(-90 111.4 224.8)">TILT_PWM</text>
<text x="157.1" y="224.8" transform="rotate(-90 157.1 224.8)">LIM_UP</text>
<text x="202.9" y="224.8" transform="rotate(-90 202.9 224.8)">LIM_DOWN</text>
<text x="26.8" y="233.3">+5V_PAN</text>
<text x="31.5" y="230.8">GND</text>
<text x="75.2" y="233.3">+5V_TILT</text>
<text x="79.7" y="230.8">GND</text>
<text x="125.2" y="233.3">LIM_UP</text>
<text x="168.2" y="233.3">LIM_DOWN</text>
<text x="27.6" y="235.9">PAN_SIG</text>
<text x="76" y="235.9">TILT_SIG</text>
<text x="128" y="235.9">GND</text>
<text x="173.7" y="235.9">GND</text>
<text x="63.2" y="250.5" transform="rotate(-90 63.2 250.5)">PAN_SIG</text>
<text x="111.4" y="250.4" transform="rotate(-90 111.4 250.4)">TILT_SIG</text>
<text x="157.1" y="246.6" transform="rotate(-90 157.1 246.6)">GND</text>
<text x="202.9" y="246.6" transform="rotate(-90 202.9 246.6)">GND</text>
</g>
<g font-size="1.8" fill="#006464">
<text x="228.5" y="40.2">U1</text>
<text x="235.8" y="40.2">INA219AIDR</text>
<text x="236" y="40.1" transform="rotate(-90 236 40.1)">5</text>
<text x="44.5" y="46.6">J1</text>
<text x="62.5" y="47.9" transform="rotate(-90 62.5 47.9)">5x20</text>
<text x="92.8" y="46.6">J2</text>
<text x="123.1" y="47.9">Q1</text>
<text x="148.2" y="44.3" transform="rotate(-90 148.2 44.3)">2W</text>
<text x="159.3" y="46.6">C2</text>
<text x="167.9" y="45.3">PWR_FLAG</text>
<text x="180.6" y="45.3">PWR_FLAG</text>
<text x="229.1" y="46.6">IN+</text>
<text x="237.1" y="43.6" transform="rotate(-90 237.1 43.6)">VS</text>
<text x="239.6" y="44">SDA</text>
<text x="239.6" y="46.6">SCL</text>
<text x="268.5" y="46.6">C1</text>
<text x="302.5" y="45.3">PWR_FLAG</text>
<text x="318.7" y="46.6">C13</text>
<text x="341.5" y="45.9">M3</text>
<text x="341.5" y="44">H1</text>
<text x="354.2" y="45.9">M3</text>
<text x="354.2" y="44">H2</text>
<text x="366.9" y="45.9">M3</text>
<text x="366.9" y="44">H3</text>
<text x="379.6" y="45.9">M3</text>
<text x="379.6" y="44">H4</text>
<text x="62.5" y="53.2" transform="rotate(-90 62.5 53.2)">6.3A</text>
<text x="66.4" y="49.5" transform="rotate(-90 66.4 49.5)">F1</text>
<text x="120.1" y="50.4">AOD4185</text>
<text x="135.5" y="50.7" transform="rotate(-90 135.5 50.7)">100k</text>
<text x="137.5" y="49.6" transform="rotate(-90 137.5 49.6)">R1</text>
<text x="148.2" y="48.1" transform="rotate(-90 148.2 48.1)">1%</text>
<text x="150.2" y="49.6" transform="rotate(-90 150.2 49.6)">R2</text>
<text x="155.4" y="51.7">470uF</text>
<text x="162.4" y="51.7">16V</text>
<text x="199" y="50.2" transform="rotate(-90 199 50.2)">10R</text>
<text x="201" y="49.6" transform="rotate(-90 201 49.6)">R8</text>
<text x="209.1" y="50.2" transform="rotate(-90 209.1 50.2)">10R</text>
<text x="211.2" y="49.6" transform="rotate(-90 211.2 49.6)">R9</text>
<text x="229.1" y="51.7">IN-</text>
<text x="240.8" y="51.7">A1</text>
<text x="266.8" y="51.7">100nF</text>
<text x="282.8" y="50.1" transform="rotate(-90 282.8 50.1)">4k7</text>
<text x="284.8" y="49.6" transform="rotate(-90 284.8 49.6)">R3</text>
<text x="295.5" y="50.1" transform="rotate(-90 295.5 50.1)">4k7</text>
<text x="297.5" y="49.6" transform="rotate(-90 297.5 49.6)">R4</text>
<text x="317.6" y="51.7">100nF</text>
<text x="36.9" y="54.2">BATT 2S</text>
<text x="46" y="54.2">6.0-8.4V</text>
<text x="88" y="54.2">PWR SWITCH</text>
<text x="148.2" y="54.7" transform="rotate(-90 148.2 54.7)">10mR</text>
<text x="237.1" y="55.4" transform="rotate(-90 237.1 55.4)">GND</text>
<text x="240.8" y="54.2">A0</text>
<text x="45" y="107.5">C3</text>
<text x="72.3" y="103.7">U2</text>
<text x="74.2" y="107.5">VIN</text>
<text x="77.2" y="103.7">LM2596S-5.0</text>
<text x="90.9" y="107.5">FB</text>
<text x="133.3" y="107.5">D1</text>
<text x="162.8" y="107.3" transform="rotate(-90 162.8 107.3)">4A</text>
<text x="172" y="107.5">C4</text>
<text x="184.7" y="107.5">C5</text>
<text x="234.9" y="107.5">D3</text>
<text x="260.9" y="107.5">C9</text>
<text x="273" y="107.5">C10</text>
<text x="298.4" y="107.5">D4</text>
<text x="343.8" y="107.5">TP VRAW</text>
<text x="346.2" y="105.8">TP1</text>
<text x="356.8" y="107.5">TP VBAT</text>
<text x="358.9" y="105.8">TP2</text>
<text x="368.2" y="107.5">TP 5V</text>
<text x="371.6" y="105.8">TP3</text>
<text x="375.1" y="107.5">PAN</text>
<text x="381" y="107.5">TP 5V</text>
<text x="384.3" y="105.8">TP4</text>
<text x="387.8" y="107.5">TILT TP 5V</text>
<text x="397" y="105.8">TP5</text>
<text x="399.6" y="107.5">LOGIC</text>
<text x="407.8" y="107.5">TP</text>
<text x="409.7" y="105.8">TP6</text>
<text x="411.2" y="107.5">GND</text>
<text x="41.1" y="112.6">470uF</text>
<text x="48.1" y="112.6">16V</text>
<text x="74.2" y="112.6">~{ON}/OFF</text>
<text x="84.7" y="113.8" transform="rotate(-90 84.7 113.8)">GND</text>
<text x="89.6" y="112.6">OUT</text>
<text x="132.1" y="112.6">SS54</text>
<text x="159.6" y="110.4" transform="rotate(-90 159.6 110.4)">L1</text>
<text x="162.8" y="113.4" transform="rotate(-90 162.8 113.4)">33uH</text>
<text x="163.4" y="112.6">470uF</text>
<text x="170.5" y="112.6">10V</text>
<text x="175.1" y="112.6">low-ESR</text>
<text x="180.8" y="112.6">470uF</text>
<text x="187.8" y="112.6">10V</text>
<text x="233.7" y="112.6">SS14</text>
<text x="257" y="112.6">470uF</text>
<text x="264" y="112.6">10V</text>
<text x="271.9" y="112.6">100nF</text>
<text x="294.5" y="112.6">PWR green</text>
<text x="326" y="110.4" transform="rotate(-90 326 110.4)">1k</text>
<text x="328" y="110.6" transform="rotate(-90 328 110.6)">R7</text>
<text x="72.3" y="164.7">U3</text>
<text x="77.2" y="164.7">LM2596S-5.0</text>
<text x="41.1" y="173.6">470uF</text>
<text x="45" y="168.5">C6</text>
<text x="48.1" y="173.6">16V</text>
<text x="74.2" y="168.5">VIN</text>
<text x="74.2" y="173.6">~{ON}/OFF</text>
<text x="89.6" y="173.6">OUT</text>
<text x="90.9" y="168.5">FB</text>
<text x="132.1" y="173.6">SS54</text>
<text x="133.3" y="168.5">D2</text>
<text x="159.6" y="171.4" transform="rotate(-90 159.6 171.4)">L2</text>
<text x="162.8" y="168.3" transform="rotate(-90 162.8 168.3)">4A</text>
<text x="163.4" y="173.6">470uF</text>
<text x="170.5" y="173.6">10V</text>
<text x="172" y="168.5">C7</text>
<text x="175.1" y="173.6">low-ESR</text>
<text x="180.8" y="173.6">470uF</text>
<text x="184.7" y="168.5">C8</text>
<text x="187.8" y="173.6">10V</text>
<text x="250.3" y="168.5">J3</text>
<text x="308.7" y="168.5">J4</text>
<text x="84.7" y="174.8" transform="rotate(-90 84.7 174.8)">GND</text>
<text x="162.8" y="174.4" transform="rotate(-90 162.8 174.4)">33uH</text>
<text x="362" y="176.1">J9</text>
<text x="359.3" y="188.8">I2C</text>
<text x="363.5" y="188.8">EXP</text>
<text x="240.7" y="211.7">ESP32-C6</text>
<text x="251.9" y="211.7">DevKitC</text>
<text x="260.3" y="211.7">J1</text>
<text x="299.1" y="211.7">ESP32-C6</text>
<text x="310.3" y="211.7">DevKitC</text>
<text x="318.7" y="211.7">J3</text>
<text x="44.5" y="229.5">J5</text>
<text x="92.8" y="229.5">J6</text>
<text x="141" y="232">J7</text>
<text x="156.2" y="232">C11</text>
<text x="186.8" y="232">J8</text>
<text x="201.9" y="232">C12</text>
<text x="40.3" y="239.6">PAN SERVO</text>
<text x="64.4" y="236.2" transform="rotate(-90 64.4 236.2)">220R</text>
<text x="66.4" y="235" transform="rotate(-90 66.4 235)">R5</text>
<text x="88.6" y="239.6">TILT SERVO</text>
<text x="112.6" y="236.2" transform="rotate(-90 112.6 236.2)">220R</text>
<text x="114.7" y="235" transform="rotate(-90 114.7 235)">R6</text>
<text x="138" y="239.6">LIMIT</text>
<text x="143.9" y="239.6">UP</text>
<text x="155.1" y="237.1">100nF</text>
<text x="182.4" y="239.6">LIMIT</text>
<text x="188.2" y="239.6">DOWN</text>
<text x="200.8" y="237.1">100nF</text>
</g>
<g font-size="1.8" fill="#a90000">
<text x="123.9" y="45.2" transform="rotate(-90 123.9 45.2)">2</text>
<text x="226.6" y="45.5">8</text>
<text x="244.4" y="42.9">3</text>
<text x="244.4" y="45.5">4</text>
<text x="41.8" y="48">1</text>
<text x="41.8" y="50.5">2</text>
<text x="90.1" y="48">1</text>
<text x="90.1" y="50.5">2</text>
<text x="114.9" y="50.2">1</text>
<text x="123.9" y="52.8" transform="rotate(-90 123.9 52.8)">3</text>
<text x="226.6" y="50.5">7</text>
<text x="244.4" y="50.5">1</text>
<text x="244.4" y="53.1">2</text>
<text x="236" y="57.9" transform="rotate(-90 236 57.9)">6</text>
<text x="71.7" y="106.4">1</text>
<text x="94.5" y="106.4">4</text>
<text x="71.7" y="111.5">5</text>
<text x="94.5" y="111.5">2</text>
<text x="83.6" y="116.3" transform="rotate(-90 83.6 116.3)">3</text>
<text x="71.7" y="167.4">1</text>
<text x="94.5" y="167.4">4</text>
<text x="71.7" y="172.5">5</text>
<text x="94.5" y="172.5">2</text>
<text x="247.6" y="169.9">1</text>
<text x="247.6" y="172.5">2</text>
<text x="306" y="169.9">1</text>
<text x="306" y="172.5">2</text>
<text x="83.6" y="177.2" transform="rotate(-90 83.6 177.2)">3</text>
<text x="247.6" y="175">3</text>
<text x="247.6" y="177.5">4</text>
<text x="306" y="175">3</text>
<text x="306" y="177.5">4</text>
<text x="359.3" y="177.5">1</text>
<text x="247.6" y="180.1">5</text>
<text x="247.6" y="182.6">6</text>
<text x="247.6" y="185.2">7</text>
<text x="306" y="180.1">5</text>
<text x="306" y="182.6">6</text>
<text x="306" y="185.2">7</text>
<text x="359.3" y="180.1">2</text>
<text x="359.3" y="182.6">3</text>
<text x="359.3" y="185.2">4</text>
<text x="247.6" y="187.7">8</text>
<text x="247.6" y="190.2">9</text>
<text x="306" y="187.7">8</text>
<text x="306" y="190.2">9</text>
<text x="247" y="192.8">10</text>
<text x="247" y="195.3">11</text>
<text x="247" y="197.9">12</text>
<text x="305.4" y="192.8">10</text>
<text x="305.4" y="195.3">11</text>
<text x="305.4" y="197.9">12</text>
<text x="247" y="200.4">13</text>
<text x="247" y="202.9">14</text>
<text x="305.4" y="200.4">13</text>
<text x="305.4" y="202.9">14</text>
<text x="247" y="205.5">15</text>
<text x="247" y="208">16</text>
<text x="305.4" y="205.5">15</text>
<text x="305.4" y="208">16</text>
<text x="41.8" y="230.9">1</text>
<text x="41.8" y="233.4">2</text>
<text x="90.1" y="230.9">1</text>
<text x="90.1" y="233.4">2</text>
<text x="138.4" y="233.4">1</text>
<text x="184.1" y="233.4">1</text>
<text x="41.8" y="236">3</text>
<text x="90.1" y="236">3</text>
<text x="138.4" y="236">2</text>
<text x="184.1" y="236">2</text>
</g>
</svg>
